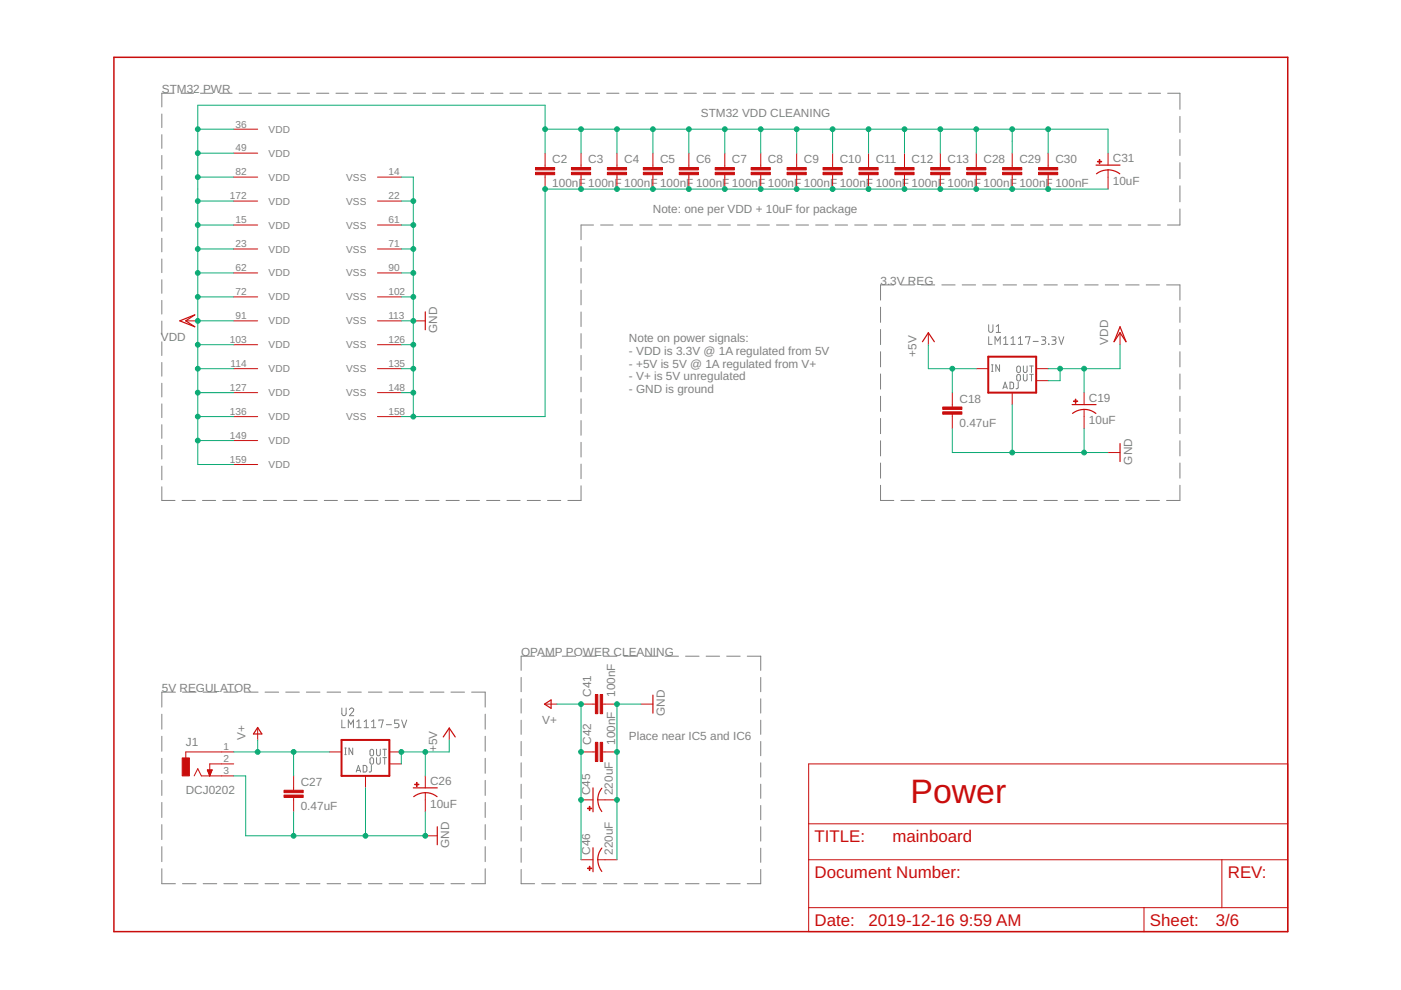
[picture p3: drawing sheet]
<svg xmlns="http://www.w3.org/2000/svg" width="297mm" height="210mm" viewBox="0 0 297 210" stroke-linecap="round" stroke-linejoin="round" font-family="sans-serif">
<g fill="none" stroke="#808080" stroke-width=".21">
<path d="M36.9 19.8h-2.6v2.9M38.4 19.8h2.6M42.5 19.8h2.6M46.6 19.8h2.6M50.7 19.8h2.6M54.8 19.8h2.6M58.9 19.8h2.6M63 19.8h2.6M67.1 19.8h2.6M71.2 19.8h2.6M75.3 19.8h2.6M79.4 19.8h2.6"/>
<path d="M83.5 19.8h2.6M87.6 19.8h2.6M91.7 19.8h2.6M95.8 19.8h2.6M99.9 19.8h2.6M104 19.8h2.6M108.1 19.8h2.6M112.2 19.8h2.6M116.3 19.8h2.6M120.4 19.8h2.6M124.5 19.8h2.6M128.6 19.8h2.6"/>
<path d="M132.7 19.8h2.6M136.8 19.8h2.6M140.9 19.8h2.6M145 19.8h2.6M149.1 19.8h2.6M153.2 19.8h2.7M157.4 19.8h2.5M161.4 19.8h2.6M165.5 19.8h2.6M169.7 19.8h2.6M173.8 19.8h2.5M177.8 19.8h2.6"/>
<path d="M181.9 19.8h2.7M186.1 19.8h2.6M190.2 19.8h2.5M194.2 19.8h2.6M198.4 19.8h2.6M202.5 19.8h2.6M206.6 19.8h2.5M210.7 19.8h2.6M214.8 19.8h2.6M218.9 19.8h2.6M223 19.8h2.6M227.1 19.8h2.6"/>
<path d="M231.2 19.8h2.6M235.3 19.8h2.6M239.4 19.8h2.6M243.5 19.8h2.6M247.6 19.8h2.6v3.4M34.3 24.2v2.9M34.3 28.6v2.9M34.3 33v2.8M34.3 37.3v2.9M250.2 24.7v3.4M250.2 29.6v3.4M250.2 34.5v3.4"/>
<path d="M250.2 39.4v3.4M34.3 41.7v2.9M34.3 46.1v2.9M34.3 50.5v2.9M34.3 54.9v2.9M34.3 59.3v2.9M123.2 52.3v3.1M123.2 56.9v3.1M125.8 47.7h-2.6v3.1M127.3 47.7h2.7M131.5 47.7h2.6M135.6 47.7h2.7"/>
<path d="M139.8 47.7h2.6M143.9 47.7h2.7M148.1 47.7h2.6M152.2 47.7h2.7M156.4 47.7h2.6M160.5 47.7h2.6M164.6 47.7h2.7M168.8 47.7h2.6M172.9 47.7h2.7M177.1 47.7h2.6M181.2 47.7h2.7M185.4 47.7h2.6"/>
<path d="M189.5 47.7h2.7M193.7 47.7h2.6M197.8 47.7h2.6M201.9 47.7h2.7M206.1 47.7h2.6M210.2 47.7h2.7M214.4 47.7h2.6M218.5 47.7h2.6M222.7 47.7h2.6M226.8 47.7h2.6M230.9 47.7h2.7M235.1 47.7h2.6"/>
<path d="M239.2 47.7h2.7M243.4 47.7h2.6M250.2 44.3v3.4h-2.7M34.3 63.7v2.9M34.3 68.1v2.9M34.3 72.5v2.9M34.3 76.9v2.9M123.2 61.5v3.1M123.2 66.1v3.1M123.2 70.7v3.2M123.2 75.4v3.1M123.2 80v3.1"/>
<path d="M186.7 65.1v3.2M186.7 69.8v3.3M186.7 74.6v3.2M186.7 79.3v3.2M189.5 60.4h-2.8v3.2M191 60.4h2.8M195.3 60.4h2.9M199.7 60.4h2.8M204 60.4h2.8M208.3 60.4h2.9M209.6 68.9v1.1a.46 .46 0 0 0 .5 .5 .46 .46 0 0 0 .4-.5v-1.1M209.6 71.4v1.6h.7"/>
<path d="M210.2 78.7h.3M210.2 77.3h.3M210.4 77.3v1.4M211 73v-1.6l.5 .9 .6-.9v1.6M211.2 69.2l.5-.3v1.6M211.2 70.5h.9M211.9 77.3v1.4l-.8-1.4v1.4M212.7 60.4h2.8M212.8 73h.9M212.8 71.8l.4-.4v1.6M214.4 73h.8M214.4 71.8l.4-.4v1.6"/>
<path d="M215.7 79.5l.3-.1 .2 .1 .1 .9a.39 .39 0 0 1-.3 .4 .39 .39 0 0 1-.4-.4zM215.7 77.7l.3-.1 .2 .1 .1 .9a.39 .39 0 0 1-.3 .4 .39 .39 0 0 1-.4-.4zM215.9 73h.9M215.9 71.8l.5-.4v1.6M217 79.4v1a.39 .39 0 0 0 .4 .4 .39 .39 0 0 0 .4-.4v-1M217 77.6v1a.39 .39 0 0 0 .4 .4 .39 .39 0 0 0 .4-.4v-1M217 60.4h2.8M217.5 71.6v-.2h.9l-.5 1.6M218.3 79.4h.8M218.3 77.6h.8M218.7 77.6v1.4M218.7 79.4v1.4"/>
<path d="M219.1 72.4h1M220.8 71.4h.6a.36 .36 0 0 1 .3 .4 .36 .36 0 0 1-.3 .3h-.4M221.3 72.1a.46 .46 0 0 1 .4 .5 .46 .46 0 0 1-.4 .4h-.5M221.3 60.4h2.9M222.3 72.9l.1 .1zM223 71.4h.5a.36 .36 0 0 1 .4 .4 .36 .36 0 0 1-.4 .3h-.3M223.5 72.1a.46 .46 0 0 1 .4 .5 .46 .46 0 0 1-.4 .4h-.5M224.5 71.4l.5 1.6 .6-1.6M225.7 60.4h2.8M230 60.4h2.8M234.3 60.4h2.9M238.7 60.4h2.8"/>
<path d="M243 60.4h2.8M247.3 60.4h2.9v3.2M250.2 65.1v3.2M250.2 69.8v3.3M250.2 74.6v3.2M250.2 79.3v3.2M34.3 81.3v2.9M34.3 85.6v2.9M34.3 90v2.9M34.3 94.4v2.9M34.3 98.8v2.9M123.2 84.6v3.1"/>
<path d="M123.2 89.2v3.1M123.2 93.8v3.1M123.2 98.4v3.1M186.7 84v3.2M186.7 88.7v3.2M186.7 93.5v3.2M186.7 98.2v3.2M212.6 82.4l.5-1.4 .5 1.4M212.8 82.1h.7M214.1 81l.6 .1 .2 .2v.9l-.2 .2h-.6zM215.9 81v1.2l-.5 .2M250.2 84v3.2"/>
<path d="M250.2 88.7v3.2M250.2 93.5v3.2M250.2 98.2v3.2M34.3 103.2v2.9h2.8M38.6 106.1h2.8M42.9 106.1h2.8M47.2 106.1h2.8M51.5 106.1h2.8M55.8 106.1h2.8M60.1 106.1h2.8M64.4 106.1h2.8M68.7 106.1h2.8"/>
<path d="M73 106.1h2.8M77.3 106.1h2.9M81.7 106.1h2.8M86 106.1h2.8M90.3 106.1h2.8M94.6 106.1h2.8M98.9 106.1h2.8M103.2 106.1h2.8M107.5 106.1h2.8M111.8 106.1h2.8M116.1 106.1h2.8M123.2 103v3.1h-2.8"/>
<path d="M186.7 102.9v3.2h2.8M191 106.1h2.8M195.3 106.1h2.9M199.7 106.1h2.8M204 106.1h2.8M208.3 106.1h2.9M212.7 106.1h2.8M217 106.1h2.8M221.3 106.1h2.9M225.7 106.1h2.8M230 106.1h2.8M234.3 106.1h2.9"/>
<path d="M238.7 106.1h2.8M243 106.1h2.8M250.2 102.9v3.2h-2.9M113.3 139.1h-2.8v3M114.9 139.1h2.8M119.2 139.1h2.9M123.6 139.1h2.8M127.9 139.1h2.9M132.3 139.1h2.8M136.6 139.1h2.9M141 139.1h2.8M145.4 139.1h2.8"/>
<path d="M149.7 139.1h2.9M154.1 139.1h2.8M158.4 139.1h2.9v3M34.3 151.4v3.2M34.3 156.1v3.2M37.2 146.7h-2.9v3.2M38.7 146.7h2.9M43.1 146.7h2.9M47.5 146.7h2.8M51.8 146.7h2.9M56.2 146.7h2.9M60.6 146.7h2.9"/>
<path d="M65 146.7h2.8M69.3 146.7h2.9M72.5 150.1v1.2a.46 .46 0 0 0 .4 .4 .46 .46 0 0 0 .5-.4v-1.2M72.5 152.7v1.6h.7M73.1 160h.3M73.1 158.6h.3M73.3 158.6v1.4M73.7 146.7h2.9M73.9 154.3v-1.6l.5 .9 .5-.9v1.6M74.1 150.5a.45 .45 0 0 1 .6-.4 .45 .45 0 0 1 .2 .7l-.8 .9h.9M74.8 158.6v1.4l-.8-1.4v1.4M75.6 154.3h1"/>
<path d="M75.6 153l.5-.3v1.6M77.2 154.3h.9M77.2 153l.5-.3v1.6M78.1 146.7h2.9M78.5 159l.3-.1 .3 .1 .1 .9a.38 .38 0 0 1-.4 .4 .38 .38 0 0 1-.4-.4zM78.8 154.3h.9M78.8 153l.4-.3v1.6M79.8 158.9v1a.39 .39 0 0 0 .4 .4 .39 .39 0 0 0 .4-.4v-1M80.3 152.8v-.1h.9l-.4 1.6M81.2 158.9h.8M81.6 158.9v1.4M81.9 153.6h1.1"/>
<path d="M82.5 146.7h2.9M84.6 152.7h-.9v.7h.5a.46 .46 0 0 1 .4 .4 .46 .46 0 0 1-.4 .5h-.5M85.2 152.7l.5 1.6 .5-1.6M86.9 146.7h2.8M91.2 146.7h2.9M95.6 146.7h2.9M100 146.7h2.9v3.2M102.9 151.4v3.2M102.9 156.1v3.2M110.5 143.6v3.1M110.5 148.2v3M110.5 152.7v3"/>
<path d="M110.5 157.2v3M161.3 143.6v3.1M161.3 148.2v3M161.3 152.7v3M161.3 157.2v3M34.3 160.8v3.2M34.3 165.5v3.2M34.3 170.1v3.2M34.3 174.8v3.2M34.3 179.5v3.2M75.5 163.7l.5-1.4 .5 1.4M75.6 163.3h.7"/>
<path d="M77 162.3h.5l.2 .2 .1 .8-.3 .4h-.5zM78.5 160.8l.3-.2 .3 .2 .1 .8a.38 .38 0 0 1-.4 .4 .38 .38 0 0 1-.4-.4zM78.7 162.3v1.2l-.4 .2M79.8 160.6v1a.39 .39 0 0 0 .4 .4 .39 .39 0 0 0 .4-.4v-1M81.2 160.6h.8M81.6 160.6v1.4M102.9 160.8v3.2M102.9 165.5v3.2M102.9 170.1v3.2M102.9 174.8v3.2M102.9 179.5v3.2M110.5 161.7v3.1"/>
<path d="M110.5 166.3v3M110.5 170.8v3M110.5 175.3v3M110.5 179.8v3M161.3 161.7v3.1M161.3 166.3v3M161.3 170.8v3M161.3 175.3v3M161.3 179.8v3M34.3 184.2v3.2h2.9M38.7 187.4h2.9M43.1 187.4h2.9"/>
<path d="M47.5 187.4h2.8M51.8 187.4h2.9M56.2 187.4h2.9M60.6 187.4h2.9M65 187.4h2.8M69.3 187.4h2.9M73.7 187.4h2.9M78.1 187.4h2.9M82.5 187.4h2.9M86.9 187.4h2.8M91.2 187.4h2.9M95.6 187.4h2.9"/>
<path d="M102.9 184.2v3.2h-2.9M110.5 184.3v3.1h2.8M114.9 187.4h2.8M119.2 187.4h2.9M123.6 187.4h2.8M127.9 187.4h2.9M132.3 187.4h2.8M136.6 187.4h2.9M141 187.4h2.8M145.4 187.4h2.8M149.7 187.4h2.9M154.1 187.4h2.8"/>
<path d="M161.3 184.3v3.1h-2.9"/>
</g>
<path d="M24.2 12.1h248.8v185.4h-248.8z" fill="none" stroke="#c90d0c" stroke-width=".32"/>
<g fill="none" stroke="#c90d0c" stroke-width=".21">
<path d="M49.6 37.5h5M49.6 32.5h5M49.6 27.4h5M80 37.5h5.1M115.6 32.5v3M115.6 37v3.1M123.2 32.5v3M123.2 37v3.1M130.8 32.5v3M130.8 37v3.1M138.4 32.5v3M138.4 37v3.1"/>
<path d="M146 32.5v3M146 37v3.1M153.7 32.5v3M153.7 37v3.1M161.3 32.5v3M161.3 37v3.1M168.9 32.5v3M168.9 37v3.1M176.5 32.5v3M176.5 37v3.1M184.1 32.5v3M184.1 37v3.1"/>
<path d="M191.8 32.5v3M191.8 37v3.1M199.4 32.5v3M199.4 37v3.1M207 32.5v3M207 37v3.1M214.6 32.5v3M214.6 37v3.1M222.2 32.5v3M222.2 37v3.1M234.9 32.5v2.5M234.9 36v4.1"/>
<path d="M49.6 57.9h5M49.6 52.8h5M49.6 47.7h5M49.6 42.6h5M80 57.9h5.1M80 52.8h5.1M80 47.7h5.1M80 42.6h5.1M39.4 68h2.5M49.6 78.2h5M49.6 73.1h5M49.6 68h5"/>
<path d="M49.6 62.9h5M80 78.2h5.1M80 73.1h5.1M80 68h5.1M80 62.9h5.1M87.6 68h2.6M196.8 70.5v2.6M207 78.2h2.5M219.7 78.2h2.5M237.5 70.5v2.6M49.6 98.5h5M49.6 88.3h5"/>
<path d="M49.6 93.4h5M49.6 83.2h5M80 88.3h5.1M80 83.2h5.1M201.9 83.2v3.1M201.9 87.8v3.1M214.6 83.2v2.6M219.7 80.7h2.5M229.8 83.2v2.6M229.8 86.8v4.1M234.9 95.9h2.6M49.6 159.4h-10.2v1.3"/>
<path d="M54.6 154.4v2.5M69.9 159.4h2.5M82.5 159.4h2.6M95.2 154.4v2.5M115.6 149.3h2.5M123.2 159.4h3M123.2 149.3h3M127.8 159.4h3M127.8 149.3h3M135.9 149.3h2.5M41.2 164.5l.7-1.5 .8 1.5h6.9M44 163.2h1l-.5 1.3z"/>
<path d="M44 163.4h.9M44.1 163.5h.8M44.1 163.6h.7M44.2 163.7h.6M44.2 163.9h.5M44.3 164h.4M44.3 164.1h.3M44.4 164.2h.2M44.4 164.4h.1M44.4 164.5h.1M49.6 162h-5.1v2.5M62.3 164.5v3.1"/>
<path d="M62.3 169.1v3M77.5 164.5v2.5M82.5 162h2.6M90.2 164.5v2.5M90.2 168.1v4M90.2 177.2h2.5M123.2 169.6h2.5M126.7 169.6h4.1M171.4 162h101.6v35.5h-101.6zM171.4 174.7h101.6M123.2 182.3h2.5M126.7 182.3h4.1"/>
<path d="M171.4 182.3h101.6M171.4 192.4h101.6M242.5 192.4v5.1M259.1 182.3v10.1"/>
</g>
<g fill="none" stroke="#c90d0c" stroke-width=".25">
<path d="M232.4 35h5.1M234.9 36l1.6 .3 .9 .6M234.9 36l-1.5 .3-.9 .6M38.1 68l3.2-1.2-1.9 1.2 1.9 1.3zM90.2 66.1v3.8M195.6 72.5l1.2-2 1.3 2M237.5 69.3l1.2 3.2-1.2-2-1.3 2zM227.3 85.8h5.1M227.4 87.7a4 4 0 0 1 4.9 0M237.5 94v3.9M54.6 154.2l.9 1.4h-1.8zM94 156.3l1.2-1.9 1.3 1.9"/>
<path d="M115.4 149.3l1.4-.9v1.8zM138.4 147.4v3.8M87.6 167h5.1M87.7 168.9a4 4 0 0 1 5 0M92.7 175.3v3.8M125.7 167v5.1M125.7 179.7v5.1M127.6 167.1a4 4 0 0 0 0 5M127.6 179.8a4 4 0 0 0 0 5"/>
</g>
<g fill="#c90d0c" stroke="#c90d0c" stroke-width=".21">
<path d="M113.5 36.5h4.1v.5h-4.1z"/>
<path d="M113.5 35.5h4.1v.5h-4.1z"/>
<path d="M121.2 36.5h4v.5h-4z"/>
<path d="M121.2 35.5h4v.5h-4z"/>
<path d="M128.8 36.5h4v.5h-4z"/>
<path d="M128.8 35.5h4v.5h-4z"/>
<path d="M136.4 36.5h4.1v.5h-4.1z"/>
<path d="M136.4 35.5h4.1v.5h-4.1z"/>
<path d="M144 36.5h4.1v.5h-4.1z"/>
<path d="M144 35.5h4.1v.5h-4.1z"/>
<path d="M151.6 36.5h4.1v.5h-4.1z"/>
<path d="M151.6 35.5h4.1v.5h-4.1z"/>
<path d="M159.3 36.5h4v.5h-4z"/>
<path d="M159.3 35.5h4v.5h-4z"/>
<path d="M166.9 36.5h4v.5h-4z"/>
<path d="M166.9 35.5h4v.5h-4z"/>
<path d="M174.5 36.5h4.1v.5h-4.1z"/>
<path d="M174.5 35.5h4.1v.5h-4.1z"/>
<path d="M182.1 36.5h4.1v.5h-4.1z"/>
<path d="M182.1 35.5h4.1v.5h-4.1z"/>
<path d="M189.7 36.5h4.1v.5h-4.1z"/>
<path d="M189.7 35.5h4.1v.5h-4.1z"/>
<path d="M197.3 36.5h4.1v.5h-4.1z"/>
<path d="M197.3 35.5h4.1v.5h-4.1z"/>
<path d="M199.9 87.3h4v.5h-4z"/>
<path d="M199.9 86.3h4v.5h-4z"/>
<path d="M227.6 85h.9v.1h-.9z"/>
<path d="M228 84.6h.1v.9h-.1z"/>
<path d="M38.6 160.7h1.6v3.8h-1.6z"/>
<path d="M87.9 166.3h.9v.1h-.9z"/>
<path d="M88.3 165.9h.1v.9h-.1z"/>
<path d="M60.2 168.6h4.1v.5h-4.1z"/>
<path d="M60.2 167.6h4.1v.5h-4.1z"/>
<path d="M205 36.5h4v.5h-4z"/>
<path d="M205 35.5h4v.5h-4z"/>
<path d="M212.6 36.5h4v.5h-4z"/>
<path d="M212.6 35.5h4v.5h-4z"/>
<path d="M220.2 36.5h4.1v.5h-4.1z"/>
<path d="M220.2 35.5h4.1v.5h-4.1z"/>
<path d="M232.7 34.2h.9v.1h-.9z"/>
<path d="M233.1 33.8h.1v.9h-.1z"/>
<path d="M127.3 147.3h.5v4h-.5z"/>
<path d="M126.2 147.3h.5v4h-.5z"/>
<path d="M127.3 157.4h.5v4.1h-.5z"/>
<path d="M126.2 157.4h.5v4.1h-.5z"/>
<path d="M124.9 171h.2v.9h-.2z"/>
<path d="M124.6 171.3h.9v.2h-.9z"/>
<path d="M124.9 183.7h.2v.9h-.2z"/>
<path d="M124.6 184h.9v.2h-.9z"/>
</g>
<path d="M209.5 75.6h10.2v7.6h-10.2zM72.4 156.9h10.1v7.6h-10.1z" fill="none" stroke="#c90d0c" stroke-width=".42"/>
<g fill="none" stroke="#0dab76" stroke-width=".21">
<path d="M41.9 37.5h7.7M41.9 32.5h7.7M41.9 27.4h7.7M85.1 37.5h2.5v50.8M115.6 32.5v-10.2h-73.7v76.2h7.7M115.6 27.4h119.3v5.1M123.2 27.4v5.1M130.8 27.4v5.1M138.4 27.4v5.1M146 27.4v5.1M153.7 27.4v5.1M161.3 27.4v5.1"/>
<path d="M168.9 27.4v5.1M176.5 27.4v5.1M184.1 27.4v5.1M191.8 27.4v5.1M199.4 27.4v5.1M207 27.4v5.1M214.6 27.4v5.1M222.2 27.4v5.1M41.9 42.6h7.7M41.9 47.7h7.7M41.9 52.8h7.7M41.9 57.9h7.7"/>
<path d="M85.1 42.6h2.5M85.1 47.7h2.5M85.1 52.8h2.5M85.1 57.9h2.5M234.9 40.1h-119.3v48.2h-30.5M41.9 62.9h7.7M41.9 68h7.7M41.9 73.1h7.7M41.9 78.2h7.7M85.1 62.9h2.5M85.1 68h2.5M85.1 73.1h2.5"/>
<path d="M85.1 78.2h2.5M196.8 73.1v5.1h10.2M201.9 78.2v5M224.8 78.2v2.5h-2.6M229.8 78.2v5M237.5 73.1v5.1h-15.3M41.9 83.2h7.7M41.9 88.3h7.7M41.9 93.4h7.7M85.1 83.2h2.5M201.9 90.9v5h33M214.6 85.8v10.1"/>
<path d="M229.8 90.9v5M49.6 159.4h20.3M54.6 156.9v2.5M62.3 159.4v5.1M90.2 159.4v5.1M95.2 156.9v2.5h-10.1v2.6M118.1 149.3h5.1v33M135.9 149.3h-5.1v33M49.6 164.5h2.5v12.7h38.1v-5.1M62.3 172.1v5.1M77.5 167v10.2"/>
</g>
<g fill="#0dab76" stroke="#0dab76" stroke-width=".21">
<circle cx="41.9" cy="47.7" r=".51"/>
<circle cx="41.9" cy="52.8" r=".51"/>
<circle cx="41.9" cy="57.9" r=".51"/>
<circle cx="41.9" cy="62.9" r=".51"/>
<circle cx="41.9" cy="68" r=".51"/>
<circle cx="41.9" cy="73.1" r=".51"/>
<circle cx="41.9" cy="78.2" r=".51"/>
<circle cx="41.9" cy="83.2" r=".51"/>
<circle cx="41.9" cy="88.3" r=".51"/>
<circle cx="41.9" cy="93.4" r=".51"/>
<circle cx="41.9" cy="42.6" r=".51"/>
<circle cx="41.9" cy="37.5" r=".51"/>
<circle cx="41.9" cy="32.5" r=".51"/>
<circle cx="41.9" cy="27.4" r=".51"/>
<circle cx="191.8" cy="27.4" r=".51"/>
<circle cx="184.1" cy="27.4" r=".51"/>
<circle cx="176.5" cy="27.4" r=".51"/>
<circle cx="168.9" cy="27.4" r=".51"/>
<circle cx="161.3" cy="27.4" r=".51"/>
<circle cx="153.7" cy="27.4" r=".51"/>
<circle cx="146" cy="27.4" r=".51"/>
<circle cx="138.4" cy="27.4" r=".51"/>
<circle cx="130.8" cy="27.4" r=".51"/>
<circle cx="123.2" cy="27.4" r=".51"/>
<circle cx="115.6" cy="27.4" r=".51"/>
<circle cx="199.4" cy="27.4" r=".51"/>
<circle cx="207" cy="27.4" r=".51"/>
<circle cx="222.2" cy="27.4" r=".51"/>
<circle cx="214.6" cy="27.4" r=".51"/>
<circle cx="229.8" cy="78.2" r=".51"/>
<circle cx="224.8" cy="78.2" r=".51"/>
<circle cx="87.6" cy="52.8" r=".51"/>
<circle cx="87.6" cy="57.9" r=".51"/>
<circle cx="87.6" cy="62.9" r=".51"/>
<circle cx="87.6" cy="68" r=".51"/>
<circle cx="87.6" cy="73.1" r=".51"/>
<circle cx="87.6" cy="78.2" r=".51"/>
<circle cx="87.6" cy="83.2" r=".51"/>
<circle cx="87.6" cy="88.3" r=".51"/>
<circle cx="115.6" cy="40.1" r=".51"/>
<circle cx="123.2" cy="40.1" r=".51"/>
<circle cx="130.8" cy="40.1" r=".51"/>
<circle cx="138.4" cy="40.1" r=".51"/>
<circle cx="146" cy="40.1" r=".51"/>
<circle cx="153.7" cy="40.1" r=".51"/>
<circle cx="161.3" cy="40.1" r=".51"/>
<circle cx="168.9" cy="40.1" r=".51"/>
<circle cx="176.5" cy="40.1" r=".51"/>
<circle cx="184.1" cy="40.1" r=".51"/>
<circle cx="191.8" cy="40.1" r=".51"/>
<circle cx="87.6" cy="47.7" r=".51"/>
<circle cx="87.6" cy="42.6" r=".51"/>
<circle cx="199.4" cy="40.1" r=".51"/>
<circle cx="207" cy="40.1" r=".51"/>
<circle cx="214.6" cy="40.1" r=".51"/>
<circle cx="222.2" cy="40.1" r=".51"/>
<circle cx="229.8" cy="95.9" r=".51"/>
<circle cx="214.6" cy="95.9" r=".51"/>
<circle cx="62.3" cy="177.2" r=".51"/>
<circle cx="77.5" cy="177.2" r=".51"/>
<circle cx="90.2" cy="177.2" r=".51"/>
<circle cx="130.8" cy="149.3" r=".51"/>
<circle cx="130.8" cy="159.4" r=".51"/>
<circle cx="130.8" cy="169.6" r=".51"/>
<circle cx="201.9" cy="78.2" r=".51"/>
<circle cx="85.1" cy="159.4" r=".51"/>
<circle cx="90.2" cy="159.4" r=".51"/>
<circle cx="62.3" cy="159.4" r=".51"/>
<circle cx="54.6" cy="159.4" r=".51"/>
<circle cx="123.2" cy="149.3" r=".51"/>
<circle cx="123.2" cy="159.4" r=".51"/>
<circle cx="123.2" cy="169.6" r=".51"/>
</g>
<text font-size="7.2" fill="#c90d0c" x="193" y="170.4">Power</text>
<g font-size="3.6" fill="#c90d0c">
<text x="172.7" y="178.5">TITLE:</text>
<text x="189.2" y="178.5">mainboard</text>
<text x="172.7" y="186.1">Document Number:</text>
<text x="260.3" y="186.1">REV:</text>
<text x="172.7" y="196.3">Date:</text>
<text x="184.1" y="196.3">2019-12-16</text>
<text x="203.4" y="196.3">9:59 AM</text>
<text x="243.8" y="196.3">Sheet:</text>
<text x="257.8" y="196.3">3/6</text>
</g>
<g font-size="2.5" fill="#808080">
<text x="34.3" y="19.8">STM32 PWR</text>
<text x="148.6" y="24.8">STM32 VDD CLEANING</text>
<text x="117.1" y="34.6">C2</text>
<text x="124.7" y="34.6">C3</text>
<text x="132.3" y="34.6">C4</text>
<text x="140" y="34.6">C5</text>
<text x="147.6" y="34.6">C6</text>
<text x="155.2" y="34.6">C7</text>
<text x="162.8" y="34.6">C8</text>
<text x="170.4" y="34.6">C9</text>
<text x="178" y="34.6">C10</text>
<text x="185.7" y="34.6">C11</text>
<text x="193.3" y="34.6">C12</text>
<text x="200.9" y="34.6">C13</text>
<text x="208.5" y="34.6">C28</text>
<text x="216.1" y="34.6">C29</text>
<text x="223.8" y="34.6">C30</text>
<text x="235.9" y="34.4">C31</text>
<text x="117.1" y="39.7">100nF 100nF 100nF 100nF 100nF 100nF 100nF 100nF 100nF 100nF 100nF 100nF 100nF 100nF 100nF</text>
<text x="235.9" y="39.2">10uF</text>
<text x="138.4" y="45.2">Note: one per VDD + 10uF for package</text>
<text x="186.7" y="60.4">3.3V REG</text>
<text x="92.7" y="70.6" transform="rotate(-90 92.7 70.6)">GND</text>
<text x="34.1" y="72.3">VDD</text>
<text x="133.4" y="72.6">Note on power signals:</text>
<text x="133.4" y="75.3">- VDD is 3.3V @ 1A regulated from 5V</text>
<text x="133.4" y="77.9">- +5V is 5V @ 1A regulated from V+</text>
<text x="194.3" y="75.6" transform="rotate(-90 194.3 75.6)">+5V</text>
<text x="234.9" y="73.1" transform="rotate(-90 234.9 73.1)">VDD</text>
<text x="133.4" y="80.6">- V+ is 5V unregulated</text>
<text x="133.4" y="83.3">- GND is ground</text>
<text x="203.4" y="85.4">C18</text>
<text x="230.9" y="90">10uF</text>
<text x="230.9" y="85.2">C19</text>
<text x="203.4" y="90.5">0.47uF</text>
<text x="240" y="98.5" transform="rotate(-90 240 98.5)">GND</text>
<text x="110.5" y="139.1">OPAMP POWER CLEANING</text>
<text x="34.3" y="146.7">5V REGULATOR</text>
<text x="125.4" y="147.8" transform="rotate(-90 125.4 147.8)">C41</text>
<text x="130.4" y="147.8" transform="rotate(-90 130.4 147.8)">100nF</text>
<text x="115" y="153.6">V+</text>
<text x="141" y="151.8" transform="rotate(-90 141 151.8)">GND</text>
<text x="39.4" y="158.2">J1</text>
<text x="52.1" y="156.9" transform="rotate(-90 52.1 156.9)">V+</text>
<text x="92.7" y="159.4" transform="rotate(-90 92.7 159.4)">+5V</text>
<text x="125.4" y="157.9" transform="rotate(-90 125.4 157.9)">C42</text>
<text x="130.4" y="157.9" transform="rotate(-90 130.4 157.9)">100nF</text>
<text x="133.4" y="156.9">Place near IC5 and IC6</text>
<text x="63.8" y="166.7">C27</text>
<text x="91.2" y="166.4">C26</text>
<text x="39.4" y="168.3">DCJ0202</text>
<text x="63.8" y="171.8">0.47uF</text>
<text x="91.2" y="171.2">10uF</text>
<text x="125.1" y="168.6" transform="rotate(-90 125.1 168.6)">C45</text>
<text x="129.9" y="168.6" transform="rotate(-90 129.9 168.6)">220uF</text>
<text x="95.3" y="179.8" transform="rotate(-90 95.3 179.8)">GND</text>
<text x="125.1" y="181.3" transform="rotate(-90 125.1 181.3)">C46</text>
<text x="129.9" y="181.3" transform="rotate(-90 129.9 181.3)">220uF</text>
</g>
<g font-size="2.1" fill="#808080">
<text x="49.9" y="27">36</text>
<text x="57" y="28.2">VDD</text>
<text x="49.9" y="32.1">49</text>
<text x="57" y="33.2">VDD</text>
<text x="49.9" y="37.2">82</text>
<text x="57" y="38.3">VDD</text>
<text x="73.4" y="38.3">VSS</text>
<text x="82.4" y="37.2">14</text>
<text x="48.7" y="42.3">172</text>
<text x="49.9" y="47.3">15</text>
<text x="57" y="43.4">VDD</text>
<text x="73.4" y="43.4">VSS</text>
<text x="82.4" y="47.3">61</text>
<text x="82.4" y="42.3">22</text>
<text x="49.9" y="52.4">23</text>
<text x="57" y="53.5">VDD</text>
<text x="57" y="48.5">VDD</text>
<text x="73.4" y="53.5">VSS</text>
<text x="73.4" y="48.5">VSS</text>
<text x="82.4" y="52.4">71</text>
<text x="49.9" y="57.5">62</text>
<text x="57" y="58.6">VDD</text>
<text x="73.4" y="58.6">VSS</text>
<text x="82.4" y="57.5">90</text>
<text x="49.9" y="62.6">72</text>
<text x="57" y="63.7">VDD</text>
<text x="73.4" y="63.7">VSS</text>
<text x="82.4" y="62.6">102</text>
<text x="49.9" y="67.7">91</text>
<text x="57" y="68.8">VDD</text>
<text x="73.4" y="68.8">VSS</text>
<text x="82.4" y="67.7">113</text>
<text x="48.7" y="72.7">103</text>
<text x="48.9" y="77.8">114</text>
<text x="57" y="73.9">VDD</text>
<text x="73.4" y="73.9">VSS</text>
<text x="82.4" y="77.8">135</text>
<text x="82.4" y="72.7">126</text>
<text x="48.7" y="82.9">127</text>
<text x="57" y="78.9">VDD</text>
<text x="73.4" y="78.9">VSS</text>
<text x="82.4" y="82.9">148</text>
<text x="48.7" y="88">136</text>
<text x="57" y="89.1">VDD</text>
<text x="57" y="84">VDD</text>
<text x="73.4" y="89.1">VSS</text>
<text x="73.4" y="84">VSS</text>
<text x="82.4" y="88">158</text>
<text x="48.7" y="93.1">149</text>
<text x="57" y="94.2">VDD</text>
<text x="48.7" y="98.1">159</text>
<text x="57" y="99.3">VDD</text>
<text x="47.4" y="159.1">1</text>
<text x="47.4" y="161.6">2</text>
<text x="47.4" y="164.2">3</text>
</g>
</svg>
